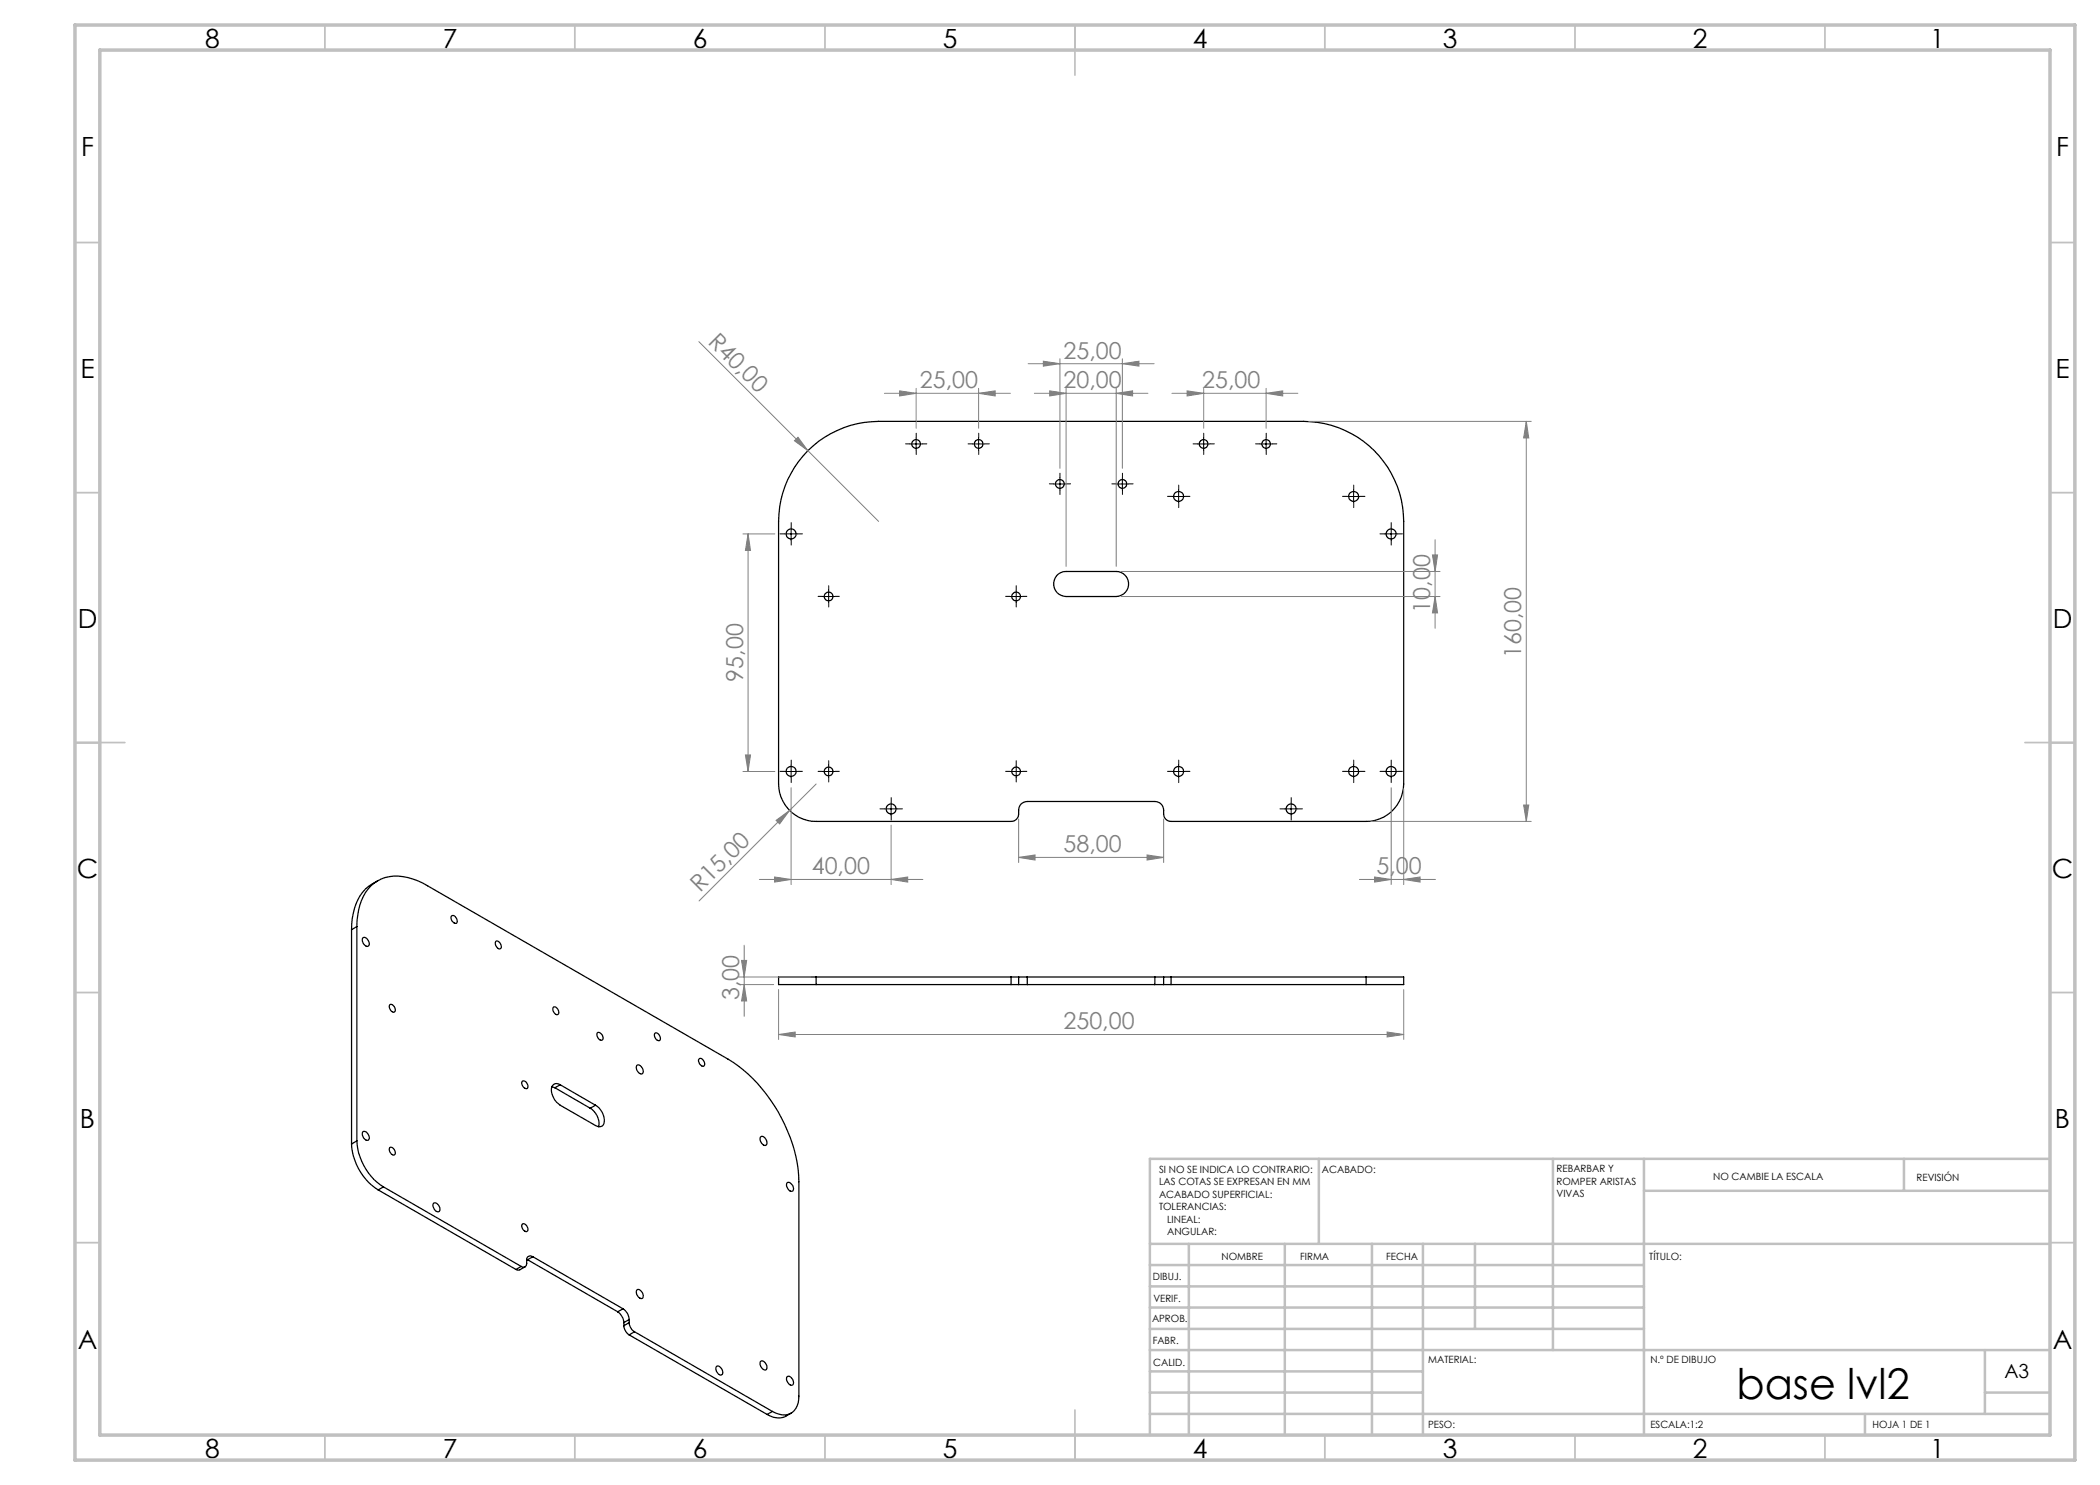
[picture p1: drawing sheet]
<svg xmlns="http://www.w3.org/2000/svg" width="420mm" height="297mm" viewBox="0 0 420 297" stroke-linecap="round" stroke-linejoin="round" font-family="sans-serif">
<g fill="none" stroke="#000" stroke-width=".25">
<path d="M161.6 90.1a20.4 20.4 0 0 1 14.1-5.8h85a20.1 20.1 0 0 1 20 20v52.5a7.6 7.6 0 0 1-7.5 7.5h-39a1.45 1.45 0 0 1-1.5-1.5 1.92 1.92 0 0 0-1.7-2.5h-25.5a1.69 1.69 0 0 0-1.8 1.7 1.7 1.7 0 0 1-1.5 2.3h-39a7.5 7.5 0 0 1-7.5-7.5v-52.5a20.1 20.1 0 0 1 5.9-14.2zM211.3 115.1a2.54 2.54 0 0 1 1.9-.8h10a2.5 2.5 0 0 1 2.5 2.5 2.5 2.5 0 0 1-2.5 2.5h-10a2.54 2.54 0 0 1-2.3-1.5 2.54 2.54 0 0 1 .4-2.7zM75.5 176.2a8.8 8.8 0 0 0-5.1 7.5l-.1 2.2M70.3 185.9v42.9M71.4 185.3a11.6 11.6 0 0 1 2.8-8.1 8 8 0 0 1 8.3-1.4l2 .8 61.1 35.2a31.1 31.1 0 0 1 14.2 24.6v42.8a3.3 3.3 0 0 1-2.9 3.8 5.2 5.2 0 0 1-2.4-.7M71.4 185.3v42.9M71.4 185.3l-1.1 .6M72.6 187.5a1.14 1.14 0 0 1 1.1 1.7l-.1 .1a1.17 1.17 0 0 1-1-1.8zM90.3 183.2a.73 .73 0 0 1 1.1 .6 .53 .53 0 0 1-.3 .9l-.7-.5-.2-.5zM99.1 188.3a.92 .92 0 0 1 1 .4 .92 .92 0 0 1-.1 1.1 1.1 1.1 0 0 1-.9-1.5zM163.2 195.4h-7.5v1.5h7.5M163.2 195.4v1.5"/>
<path d="M163.2 195.4h39M163.2 196.9h39M202.2 196.9h1.5M202.2 195.4h1.5M202.2 195.4v1.5M203.7 196.9h1.8M203.7 195.4h1.8M203.7 195.4v1.5M205.5 195.4h25.5M205.5 196.9h25.5M205.5 195.4v1.5M231 196.9h1.7"/>
<path d="M231 195.4h1.7M231 195.4v1.5M232.7 196.9h1.5M232.7 195.4h1.5M232.7 195.4v1.5M234.2 195.4h39M234.2 196.9h39M234.2 195.4v1.5M273.2 195.4h7.5v1.5h-7.5M273.2 195.4v1.5M77.9 201a.92 .92 0 0 1 1 .4 .92 .92 0 0 1-.1 1 1.1 1.1 0 0 1-.9-1.4zM104.4 216.3a.92 .92 0 0 1 1 .4 .92 .92 0 0 1 0 1 1.09 1.09 0 0 1-1-1.4z"/>
<path d="M110.4 217.3l.6 .3M110.8 201.4a1.01 1.01 0 0 1 .7 1.5 1.01 1.01 0 0 1-.7-1.5zM111 217.6l7 4M112 217a1.12 1.12 0 0 0-1.3-.1 1.12 1.12 0 0 0-.4 1.3l.2 .9a3.5 3.5 0 0 0 1.5 1.9l7.1 4.1a1.1 1.1 0 0 0 1.4 .1 1.1 1.1 0 0 0 .4-1.3l-.5-1.4-.6-.9-.7-.6M112 217l7.1 4M112 217l-1 .6M119.5 206.6a.92 .92 0 0 1 .9 .4 .92 .92 0 0 1 0 1 1.09 1.09 0 0 1-.9-1.4zM127.4 213a1.1 1.1 0 0 1 1.1 .6 1.1 1.1 0 0 1-.1 1.2 1.25 1.25 0 0 1-1-1.8zM131 206.7a.82 .82 0 0 1 1.1 .9l-.1 .4a.92 .92 0 0 1-1-.3 .92 .92 0 0 1 0-1zM139.8 211.8l.1-.1a1.01 1.01 0 0 1 .8 1.6 1.05 1.05 0 0 1-.9-1.5zM70.3 228.8a11.7 11.7 0 0 0 5.3 9.2M71.4 228.2a11.8 11.8 0 0 0 5.3 9.2"/>
<path d="M71.4 228.2l-1.1 .6M72.6 226.3a1.12 1.12 0 0 1 1.1 .6 1.12 1.12 0 0 1-.1 1.2 1.19 1.19 0 0 1-1-1.8zM75.6 238l27.6 15.9M76.7 237.4l27.5 15.9M76.7 237.4l-1.1 .6M77.9 229.5a.92 .92 0 0 1 1 .5 .92 .92 0 0 1-.1 1 1.1 1.1 0 0 1-.9-1.5zM118 221.6a3.5 3.5 0 0 1 1.7 3.8M119.1 221l-1.1 .6M152.2 227.3a1.12 1.12 0 0 1 1 .6 1.12 1.12 0 0 1-.1 1.2 1.21 1.21 0 0 1-.9-1.8zM157.5 236.5a1.1 1.1 0 0 1 1 .6 1.1 1.1 0 0 1-.1 1.2 1.22 1.22 0 0 1-.9-1.8zM86.8 240.6a1.12 1.12 0 0 1 1 .6 1.12 1.12 0 0 1-.1 1.2 1.19 1.19 0 0 1-.9-1.8zM104.2 253.3l-1 .6"/>
<path d="M104.4 244.9a.92 .92 0 0 1 1 .4 .92 .92 0 0 1 0 1 1.09 1.09 0 0 1-1-1.4zM105 253.4l-1.2 .6-.6-.1M105.3 251.9l.2 .1M105.5 252l18 10.4M106.6 251.4a.76 .76 0 0 0-.9-.1 .76 .76 0 0 0-.4 .8v.6a.66 .66 0 0 1-.3 .7 .66 .66 0 0 1-.8-.1M106.6 251.4l18 10.4M106.6 251.4l-1.1 .6M127.4 257.9a1.1 1.1 0 0 1 1.1 .6 1.1 1.1 0 0 1-.1 1.2 1.25 1.25 0 0 1-1-1.8zM123.5 262.4a3.1 3.1 0 0 1 1.3 2.1M124.6 261.8a2.65 2.65 0 0 1 1.2 2.1M124.6 261.8l-1.1 .6M124.8 265.1a2.49 2.49 0 0 0 1 1.9"/>
<path d="M124.8 264.5v.6M125.8 264.5a2.33 2.33 0 0 0 1.1 1.8M125.8 263.9v.6M125.8 267l27.6 15.9M125.8 264.5l-1 .6M125.8 263.9l-1 .6M126.9 266.3l27.6 16M126.9 266.3l-1.1 .7M143.3 273.3a1.08 1.08 0 0 1 1.1 .5 1.08 1.08 0 0 1-.1 1.2 1.21 1.21 0 0 1-1-1.7zM152.2 272.2a1.12 1.12 0 0 1 1 .6 1.12 1.12 0 0 1-.1 1.2 1.21 1.21 0 0 1-.9-1.8zM157.5 275.3a1.08 1.08 0 0 1 1 .6 1.08 1.08 0 0 1-.1 1.1 1.21 1.21 0 0 1-.9-1.7zM154.5 282.3l-1.1 .6"/>
<path d="M158.2 282.6a3.9 3.9 0 0 1-4.8 .3"/>
<circle cx="183.2" cy="88.8" r=".87"/>
<circle cx="195.7" cy="88.8" r=".87"/>
<circle cx="212" cy="96.8" r=".88"/>
<circle cx="224.5" cy="96.8" r=".88"/>
<circle cx="235.7" cy="99.3" r="1.01"/>
<circle cx="240.7" cy="88.8" r=".87"/>
<circle cx="253.2" cy="88.8" r=".86"/>
<circle cx="270.7" cy="99.3" r="1.01"/>
<circle cx="158.2" cy="106.8" r="1.01"/>
<circle cx="165.7" cy="119.3" r=".87"/>
<circle cx="203.2" cy="119.3" r=".87"/>
<circle cx="278.2" cy="106.8" r="1.01"/>
<circle cx="158.2" cy="154.3" r="1.01"/>
<circle cx="165.7" cy="154.3" r=".87"/>
<circle cx="203.2" cy="154.3" r=".87"/>
<circle cx="235.7" cy="154.3" r="1.01"/>
<circle cx="270.7" cy="154.3" r="1.01"/>
<circle cx="278.2" cy="154.3" r="1.01"/>
<circle cx="178.2" cy="161.8" r="1.01"/>
<circle cx="258.2" cy="161.8" r="1.01"/>
</g>
<g fill="none" stroke="#808080" stroke-width=".2">
<path d="M139.8 68.3l21.8 21.8M176.9 78.7h25.2M179.9 78.2l3.3 .5-3.3 .5zM183.2 77.7v8M195.7 78.7l3.3-.5v1zM195.7 77.7v8M205.6 72.7h25.2M206.9 78.7h22.7M208.7 72.2l3.3 .5-3.3 .5zM209.9 78.2l3.3 .5-3.3 .5zM212 71.8v21.9M213.2 77.7v35.6"/>
<path d="M223.2 78.7l3.3-.5v1zM223.2 77.7v35.6M224.5 72.7l3.3-.5v1zM224.5 71.8v21.9M234.4 78.7h25.2M237.4 78.2l3.3 .5-3.3 .5zM240.7 77.7v8M253.2 78.7l3.3-.5v1zM253.2 77.7v8M158.9 88.2l.7-.7 2 2.6zM161.6 90.1l14.1 14.2M261.7 84.3h44.5"/>
<path d="M305.3 84.3l.5 3.3h-1.1zM305.3 84.3v80M148.6 106.8h6.4M149.6 106.8l.5 3.3h-1zM149.6 106.8v47.5M224.2 119.3h63.8M224.2 114.3h63.8M286.5 111h1l-.5 3.3zM287 119.3l.5 3.3h-1zM287 107.9v17.8M148.6 154.3h6.4M149.1 151h1l-.5 3.3z"/>
<path d="M158.2 157.5v19.4M163.2 156.8l-5.3 5.3M278.2 157.5v19.4M280.7 157.8v19.1M151.9 175.9h32.7M154.9 175.4l3.3 .5-3.3 .5zM155.2 164.1l2.7-2-2 2.7zM157.9 162.1l-18.1 18.1M178.2 175.9l3.3-.5v1zM178.2 165v11.9M203.7 171.5l3.3-.5v1zM203.7 163.8v8.7"/>
<path d="M203.7 171.5h29M229.4 171l3.3 .5-3.3 .5zM232.7 163.8v8.7M271.9 175.9h15.2M274.2 164.3h32M274.9 175.4l3.3 .5-3.3 .5zM280.7 175.9l3.3-.5v1zM304.7 161h1.1l-.5 3.3zM147.8 196.9h6.9M147.8 195.4h14.4M148.3 192.1h1l-.5 3.3zM148.8 196.9l.5 3.3h-1z"/>
<path d="M148.8 189.1v14.2M155.7 197.9v10M280.7 197.9v10M155.7 206.9l3.3-.5v1zM155.7 206.9h125M277.4 206.4l3.3 .5-3.3 .5z"/>
</g>
<g fill="none" stroke="#000" stroke-width=".2" stroke-dasharray="15.2 1.3 1.3 1.3">
<path d="M182 88.8h-.9M183.2 87.5v-.9M183.2 90v.9M184.5 88.8h.9M194.5 88.8h-.9M195.7 87.5v-.9M195.7 90v.9M197 88.8h.9M210.7 96.8h-.8M212 95.5v-.9M212 98v.9M213.2 96.8h.9"/>
<path d="M223.2 96.8h-.8M224.5 95.5v-.9M224.5 98v.9M225.7 96.8h.9M234.5 99.3h-1M235.7 98v-1M237 99.3h1M239.5 88.8h-.9M240.7 87.5v-.9M240.7 90v.9M242 88.8h.9M252 88.8h-.9"/>
<path d="M253.2 87.5v-.9M253.2 90v.9M254.5 88.8h.9M269.5 99.3h-1M270.7 98v-1M272 99.3h1M157 106.8h-1M158.2 105.5v-1M158.2 108v1M159.5 106.8h1M164.5 119.3h-.9M165.7 118v-.9"/>
<path d="M167 119.3h.9M202 119.3h-.9M203.2 118v-.9M204.5 119.3h.9M235.7 100.5v1M270.7 100.5v1M277 106.8h-1M278.2 105.5v-1M278.2 108v1M279.5 106.8h1M165.7 120.5v.9M203.2 120.5v.9"/>
<path d="M157 154.3h-1M158.2 153v-1M158.2 155.5v1M159.5 154.3h1M164.5 154.3h-.9M165.7 153v-.9M165.7 155.5v.9M167 154.3h.9M202 154.3h-.9M203.2 153v-.9M203.2 155.5v.9M204.5 154.3h.9"/>
<path d="M234.5 154.3h-1M235.7 153v-1M235.7 155.5v1M237 154.3h1M269.5 154.3h-1M270.7 153v-1M270.7 155.5v1M272 154.3h1M277 154.3h-1M278.2 153v-1M278.2 155.5v1M279.5 154.3h1"/>
<path d="M177 161.8h-1M178.2 160.5v-1M178.2 163v1M179.5 161.8h1M257 161.8h-1M258.2 160.5v-1M258.2 163v1M259.5 161.8h1"/>
</g>
<g fill="none" stroke="#000" stroke-width=".2">
<path d="M182 88.8h2.5M183.2 87.6v2.4M194.5 88.8h2.5M195.7 87.6v2.4M210.7 96.8h2.5M212 95.5v2.5M223.2 96.8h2.5M224.5 95.5v2.5M234.5 99.3h2.5M235.7 98v2.5M239.5 88.8h2.5M240.7 87.6v2.4"/>
<path d="M252 88.8h2.5M253.2 87.6v2.4M269.5 99.3h2.5M270.7 98v2.5M157 106.8h2.5M158.2 105.5v2.6M164.5 119.3h2.5M165.7 118v2.5M202 119.3h2.5M203.2 118v2.5M277 106.8h2.5M278.2 105.5v2.6"/>
<path d="M157 154.3h2.5M158.2 153v2.5M164.5 154.3h2.5M165.7 153v2.5M202 154.3h2.5M203.2 153v2.5M234.5 154.3h2.5M235.7 153v2.5M269.5 154.3h2.5M270.7 153v2.5M277 154.3h2.5M278.2 153v2.5"/>
<path d="M177 161.8h2.5M178.2 160.5v2.6M257 161.8h2.5M258.2 160.5v2.6"/>
</g>
<g fill="none" stroke="#c0c0c0" stroke-width=".35">
<path d="M65 5v5M115 5v5M165 5v5M215 5v10M265 5v5M315 5v5M365 5v5M15 48.5h5M410 48.5h5M15 98.5h5M410 98.5h5M15 148.5h10"/>
<path d="M405 148.5h10M15 198.5h5M410 198.5h5M15 248.5h5M410 248.5h5M65 287v5M115 287v5M165 287v5M215 282v10M265 287v5M315 287v5M365 287v5"/>
</g>
<g fill="none" stroke="#c0c0c0" stroke-width=".5">
<path d="M263.8 231.8v17M310.6 231.8v38.2M328.8 231.8v55.2M328.8 238.2h81.2M380.8 231.8v6.4M410 231.8h-180v55.2M230 248.8h180M230 257.3h98.8M230 253h98.8M237.8 248.8v38.2M257 248.8v38.2M274.4 248.8v38.2"/>
<path d="M284.6 248.8v38.2M295 248.8v17M230 265.8h98.8M230 261.5h98.8M230 278.5h54.6M230 274.3h54.6M230 270h180M397 278.5h13M397 270v12.8M230 282.8h180M373 282.8v4.2"/>
</g>
<path d="M15 5h400v287h-400zM20 10h390v277h-390z" fill="none" stroke="#c0c0c0" stroke-width=".7"/>
<g fill="#808080">
<path d="M158.9 88.2l.7-.7 2 2.6z"/>
<path d="M155.2 164.1l2.7-2-2 2.7z"/>
<path d="M223.2 78.7l3.3-.5v1zM209.9 78.2l3.3 .5-3.3 .5zM224.5 72.7l3.3-.5v1zM208.7 72.2l3.3 .5-3.3 .5zM253.2 78.7l3.3-.5v1zM237.4 78.2l3.3 .5-3.3 .5zM195.7 78.7l3.3-.5v1zM179.9 78.2l3.3 .5-3.3 .5zM277.4 206.4l3.3 .5-3.3 .5zM155.7 206.9l3.3-.5v1z"/>
<path d="M154.9 175.4l3.3 .5-3.3 .5zM178.2 175.9l3.3-.5v1zM274.9 175.4l3.3 .5-3.3 .5zM280.7 175.9l3.3-.5v1z"/>
<path d="M229.4 171l3.3 .5-3.3 .5zM203.7 171.5l3.3-.5v1z"/>
<path d="M304.7 161h1.1l-.5 3.3zM305.3 84.3l.5 3.3h-1.1zM149.1 151h1l-.5 3.3zM149.6 106.8l.5 3.3h-1zM287 119.3l.5 3.3h-1zM286.5 111h1l-.5 3.3zM148.8 196.9l.5 3.3h-1zM148.3 192.1h1l-.5 3.3z"/>
</g>
<text font-size="8.5" x="347.3" y="279.7">base lvl2</text>
<g font-size="5.3">
<text x="41" y="9.5">8</text>
<text x="88.5" y="9.5">7</text>
<text x="138.5" y="9.5">6</text>
<text x="188.5" y="9.5">5</text>
<text x="238.5" y="9.5">4</text>
<text x="288.5" y="9.5">3</text>
<text x="338.5" y="9.5">2</text>
<text x="386" y="9.5">1</text>
<text x="16.2" y="31.2">F</text>
<text x="411.2" y="31.2">F</text>
<text x="16.1" y="75.5">E</text>
<text x="411.1" y="75.5">E</text>
<text x="15.5" y="125.5">D</text>
<text x="410.5" y="125.5">D</text>
<text x="15.4" y="175.5">C</text>
<text x="410.4" y="175.5">C</text>
<text x="16" y="225.5">B</text>
<text x="411" y="225.5">B</text>
<text x="15.5" y="269.7">A</text>
<text x="410.5" y="269.7">A</text>
<text x="41" y="291.5">8</text>
<text x="88.5" y="291.5">7</text>
<text x="138.5" y="291.5">6</text>
<text x="188.5" y="291.5">5</text>
<text x="238.5" y="291.5">4</text>
<text x="288.5" y="291.5">3</text>
<text x="338.5" y="291.5">2</text>
<text x="386" y="291.5">1</text>
</g>
<g font-size="4.7" fill="#808080">
<text x="141.4" y="68.5" transform="rotate(45 141.4 68.5)">R40,00</text>
<text x="212.7" y="71.7">25,00</text>
<text x="184" y="77.6">25,00</text>
<text x="212.7" y="77.6">20,00</text>
<text x="240.5" y="77.6">25,00</text>
<text x="286" y="122.5" transform="rotate(-90 286 122.5)">10,00</text>
<text x="304.3" y="131.6" transform="rotate(-90 304.3 131.6)">160,00</text>
<text x="148.6" y="136.3" transform="rotate(-90 148.6 136.3)">95,00</text>
<text x="212.7" y="170.5">58,00</text>
<text x="140" y="178.6" transform="rotate(-45 140 178.6)">R15,00</text>
<text x="162.4" y="174.9">40,00</text>
<text x="275.3" y="174.9">5,00</text>
<text x="147.8" y="200" transform="rotate(-90 147.8 200)">3,00</text>
<text x="212.7" y="205.9">250,00</text>
</g>
<text font-size="3.9" x="400.9" y="275.5">A3</text>
<g font-size="2">
<text x="231.8" y="234.6">SI NO SE INDICA LO CONTRARIO:</text>
<text x="231.8" y="237.1">LAS COTAS SE EXPRESAN EN MM</text>
<text x="231.8" y="239.6">ACABADO SUPERFICIAL:</text>
<text x="264.4" y="234.6">ACABADO:</text>
<text x="311.3" y="234.5">REBARBAR Y</text>
<text x="311.3" y="237">ROMPER ARISTAS</text>
<text x="311.3" y="239.5">VIVAS</text>
<text x="342.6" y="236">NO CAMBIE LA ESCALA</text>
<text x="383.3" y="236.2">REVISIÓN</text>
<text x="231.8" y="242.1">TOLERANCIAS:</text>
<text x="233.4" y="244.6">LINEAL:</text>
<text x="233.4" y="247.1">ANGULAR:</text>
<text x="244.3" y="252">NOMBRE</text>
<text x="260" y="251.9">FIRMA</text>
<text x="277.2" y="251.9">FECHA</text>
<text x="329.9" y="251.9">TÍTULO:</text>
<text x="230.6" y="256.1">DIBUJ.</text>
<text x="230.7" y="260.3">VERIF.</text>
<text x="230.4" y="264.4">APROB.</text>
<text x="230.5" y="268.8">FABR.</text>
<text x="230.7" y="273.1">CALID.</text>
<text x="285.6" y="272.5">MATERIAL:</text>
<text x="330.1" y="272.5">N.º DE DIBUJO</text>
<text x="285.6" y="285.5">PESO:</text>
<text x="330.1" y="285.6">ESCALA:1:2</text>
<text x="374.5" y="285.6">HOJA 1 DE 1</text>
</g>
</svg>
